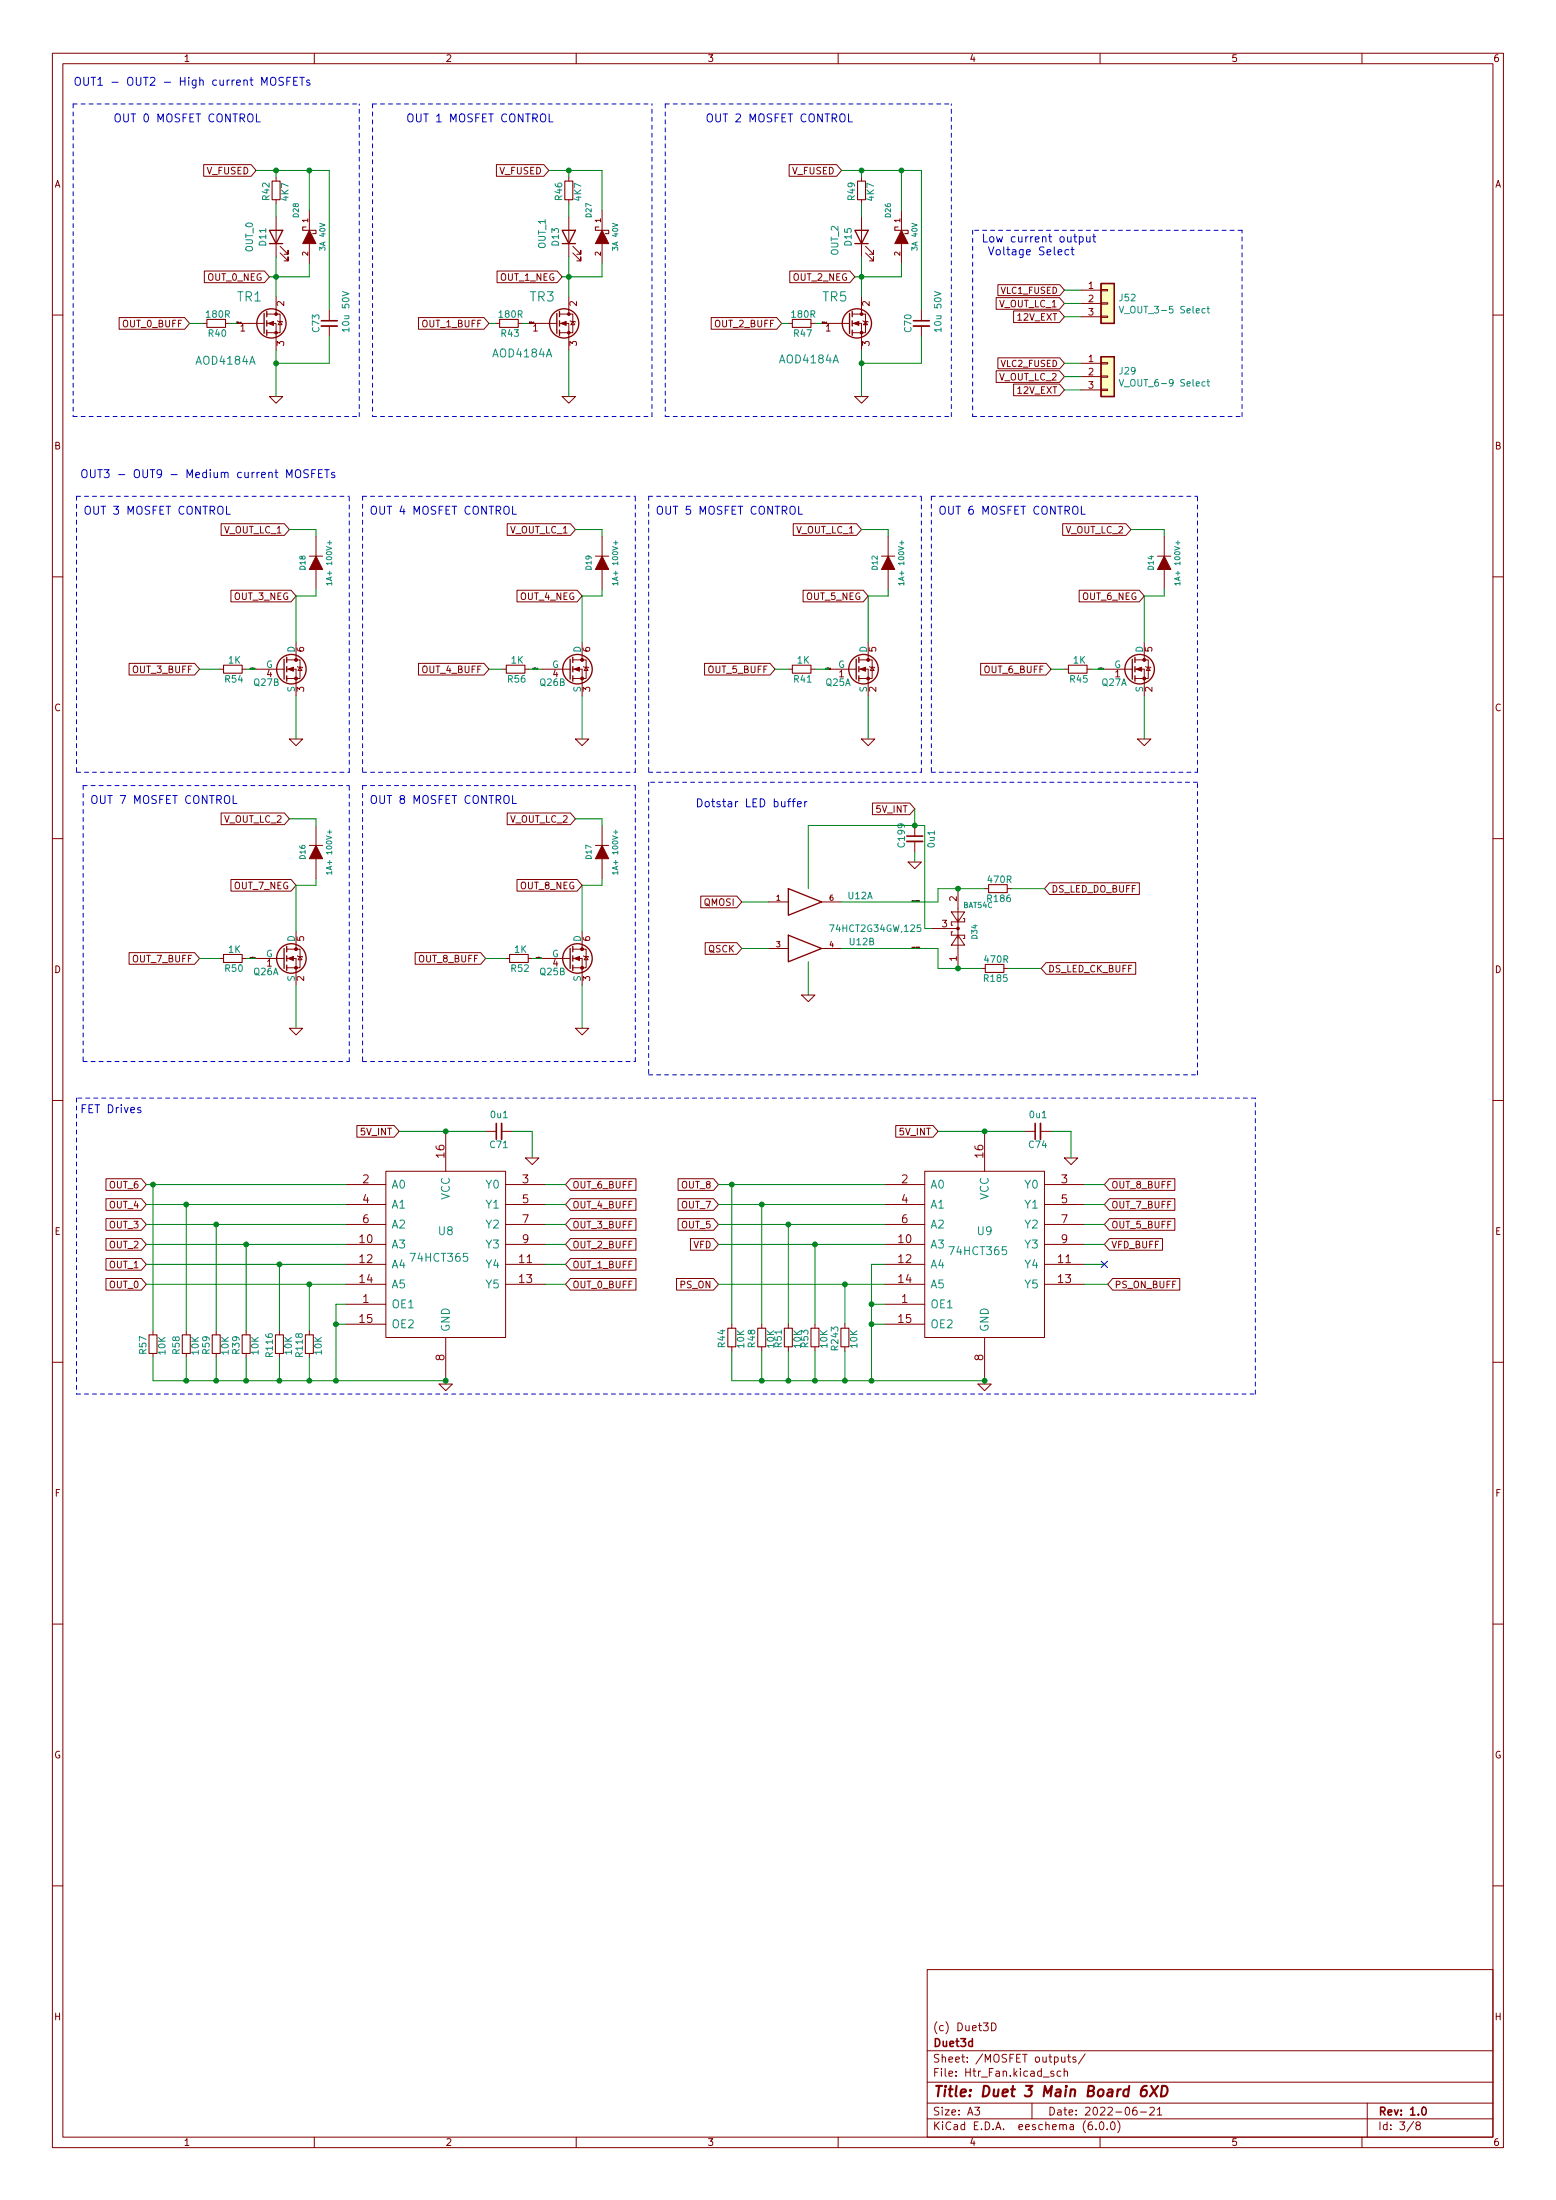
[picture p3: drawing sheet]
<svg xmlns="http://www.w3.org/2000/svg" width="297mm" height="420mm" viewBox="0 0 297 420" stroke-linecap="round" stroke-linejoin="round" font-family="sans-serif">
<g fill="none" stroke="#840000" stroke-width=".19">
<path d="M10 10.2h277v400h-277zM12 12.2h273v396h-273zM60 10.2v2M110 10.2v2M160 10.2v2M210 10.2v2M260 10.2v2M38.9 31.4h9l1 1.2-1 1.1h-9zM52.7 33.8v.8M52.7 38.1v.8M94.8 31.4h9l1 1.2-1 1.1h-9zM108.6 33.8v.8"/>
<path d="M108.6 38.1v.8M150.6 31.4h9.1l1 1.2-1 1.1h-9.1zM164.5 33.8v.8M164.5 38.1v.8M39 51.8h11.5l.9 1.1-.9 1.1h-11.5zM50.9 60h2.6v3.5h-2.6M52.7 41.4v7.7M52.7 56.7v3.3M53.5 48.3l1.5 1.5v-.7v.7h-.8M53.5 47l1.5 1.6v-.8v.8h-.8M59.1 40.2v3.8M59.1 46.5v3.8"/>
<path d="M62.9 59.2v2.1M94.9 51.8h11.5l.9 1.1-.9 1.1h-11.5zM106.8 60h2.5v3.5h-2.5M108.6 41.4v7.7M108.6 56.7v3.3M109.3 48.3l1.6 1.5v-.7v.7h-.8M109.3 47l1.6 1.6v-.8v.8h-.8M114.9 40.2v3.8M114.9 46.5v3.8M150.8 51.8h11.4l1 1.1-1 1.1h-11.4zM162.7 60h2.5v3.5h-2.5M164.5 41.4v7.7"/>
<path d="M164.5 56.7v3.3M165.2 48.3l1.6 1.5v-.7v.7h-.8M165.2 47l1.6 1.6v-.8v.8h-.8M172.1 40.2v3.8M172.1 46.5v3.8M175.9 59.2v2.1M190.2 56.8h12l1 1.2-1 1.1h-12zM190.5 54.4h11.8l.9 1-.9 1.1h-11.8zM193.5 59.4h8.7l1 1.1-1 1.1h-8.7zM206.4 55.4h3.8M206.4 58h3.8M210.2 57.8h1.3v.3h-1.3z"/>
<path d="M210.2 55.3h1.3v.2h-1.3zM10 60.2h2M22.7 60.7h12.5l1 1.1-1 1.1h-12.5zM38.7 61.8h.8M43.1 61.8h.7M45.1 61.8h5.3M50.9 61.8h1.8v5M51.4 75.7h2.6l-1.3 1.3zM53 61.3l1 .2M53.5 61.4l.3 .6h-.7zM62.9 62.3v2M79.9 60.7h12.5l.9 1.1-.9 1.1h-12.5z"/>
<path d="M94.6 61.8h.8M98.9 61.8h.8M101 61.8h5.3M106.8 61.8h1.8v5M107.3 75.7h2.6l-1.3 1.3zM108.8 61.3l1.1 .2M109.3 61.4l.4 .6h-.7zM135.8 60.7h12.5l.9 1.1-.9 1.1h-12.5zM150.5 61.8h.8M154.8 61.8h.8M156.8 61.8h5.4M162.7 61.8h1.8v5"/>
<path d="M163.2 75.7h2.5l-1.2 1.3zM164.7 61.3l1 .2M165.2 61.4l.4 .6h-.8zM175.9 62.3v2M190.2 70.8h12l1 1.1-1 1.1h-12zM190.5 68.3h11.8l.9 1.1-.9 1h-11.8zM193.5 73.4h8.7l1 1.1-1 1.1h-8.7zM206.4 60.5h3.8M206.4 69.4h3.8M206.4 71.9h3.8M206.4 74.5h3.8M210.2 60.4h1.3v.2h-1.3z"/>
<path d="M210.2 74.3h1.3v.3h-1.3zM210.2 71.8h1.3v.3h-1.3zM210.2 69.3h1.3v.2h-1.3zM285 60.2h2M10 110.2h2M42.2 100h12.1l.9 1.1-.9 1.1h-12.1zM44.1 112.7h11.5l.9 1.1-.9 1.1h-11.5zM59.1 106.2h2.5M60.3 102.4v3.8M60.3 108.8v3.8M96.8 100h12.1l1 1.1-1 1.1h-12.1zM98.7 112.7h11.5l.9 1.1-.9 1.1h-11.5z"/>
<path d="M113.7 106.2h2.5M114.9 102.4v3.8M114.9 108.8v3.8M151.4 100h12.1l1 1.1-1 1.1h-12.1zM153.3 112.7h11.5l.9 1.1-.9 1.1h-11.5zM168.3 106.2h2.5M169.5 102.4v3.8M169.5 108.8v3.8M202.9 100h12l1 1.1-1 1.1h-12zM206 112.7h11.5l.9 1.1-.9 1.1h-11.5zM221 106.2h2.5M222.2 102.4v3.8"/>
<path d="M222.2 108.8v3.8M285 110.2h2M24.6 126.7h12.5l1 1.1-1 1.1h-12.5zM41.9 127.8h.8M46.2 127.8h.8M48.9 127.8h5.1M54 127.8h.2M54.7 127.8h1.8v5.1M54.7 126h1.8M56.5 126h.8v3.6h-2.6M56.5 122.7v3.3M56.8 127.3l1 .3"/>
<path d="M57.3 127.4l.4 .7h-.8zM79.9 126.7h12.5l.9 1.1-.9 1.1h-12.5zM95.9 127.8h.7M100.2 127.8h.8M103.5 127.8h5.1M108.6 127.8h.2M109.3 127.8h1.8v5.1M109.3 126h1.8M111.1 126h.8v3.6h-2.6M111.1 122.7v3.3M111.4 127.3l1 .3M111.9 127.4l.4 .7h-.8z"/>
<path d="M134.5 126.7h12.5l1 1.1-1 1.1h-12.5zM150.5 127.8h.8M154.8 127.8h.8M158.1 127.8h5.1M163.2 127.8h.2M164 127.8h1.7v5.1M164 126h1.7M165.7 126h.8v3.6h-2.5M165.7 122.7v3.3M166 127.3l1 .3M166.5 127.4l.4 .7h-.8zM187.2 126.7h12.5l1 1.1-1 1.1h-12.5z"/>
<path d="M203.2 127.8h.8M207.5 127.8h.8M210.8 127.8h5.1M216 127.8h.2M216.7 127.8h1.7v5.1M216.7 126h1.7M218.4 126h.8v3.6h-2.5M218.4 122.7v3.3M218.7 127.3l1 .3M219.2 127.4l.4 .7h-.8zM42.2 155.3h12.1l.9 1.1-.9 1.1h-12.1zM55.2 141.1h2.6l-1.3 1.3z"/>
<path d="M60.3 157.6v3.9M96.8 155.3h12.1l1 1.1-1 1.1h-12.1zM109.9 141.1h2.5l-1.3 1.3zM114.9 157.6v3.9M164.5 141.1h2.5l-1.3 1.3zM166.6 153.4h7.1l.9 1.1-.9 1.1h-7.1zM174.6 157.6v2.1M217.2 141.1h2.5l-1.3 1.3zM10 160.2h2M44.1 168h11.5l.9 1.1-.9 1.1h-11.5zM56.5 178v3.3M59.1 161.5h2.5"/>
<path d="M60.3 164v3.8M98.7 168h11.5l.9 1.1-.9 1.1h-11.5zM111.1 178v3.3M113.7 161.5h2.5M114.9 164v3.8M133.8 171.1h6.9l.9 1.2-.9 1.1h-6.9zM146.7 172.3h3.8M156.8 172.3h3.9M173.4 164.6h2.5l-1.3 1.3zM174.6 160.7v2M177.8 177.3h5.1M181.6 174.2h2.5l-1.2 1.9z"/>
<path d="M181.9 178h-.3v.6h2.5v.6h-.2M182.9 178.6l1.2 1.9h-2.5zM182.9 169.7v15.3M183.9 175.4h.2v.7h-2.5v.6h.3M188 169.7h.7M192.3 169.7h.7M200.3 168.6h17.2v2.2h-17.2l-.9-1.1zM285 160.2h2M24.6 181.9h12.5l1 1.1-1 1.2h-12.5zM41.9 183h.8M46.2 183h.8M48.9 183h5.1"/>
<path d="M54 183h.2M54.7 183h1.8v5.1M54.7 181.3h1.8M55.2 196.4h2.6l-1.3 1.3zM56.5 181.3h.8v3.5h-2.6M56.8 182.5l1 .3M57.3 182.7l.4 .6h-.8zM79.3 181.9h12.5l.9 1.1-.9 1.2h-12.5zM96.5 183h.8M100.8 183h.8M103.5 183h5.1M108.6 183h.2"/>
<path d="M109.3 183h1.8v5.1M109.3 181.3h1.8M109.9 196.4h2.5l-1.3 1.3zM111.1 181.3h.8v3.5h-2.6M111.4 182.5l1 .3M111.9 182.7l.4 .6h-.8zM134.6 180h6.1l.9 1.1-.9 1.2h-6.1zM146.7 181.1h3.8M153 190h2.6l-1.3 1.3zM156.8 181.1h3.9M187.3 185h.8M191.6 185h.8"/>
<path d="M199.7 183.8h17.1v2.3h-17.1l-.9-1.1zM10 210.2h2M68.1 215h7.1l1 1.1-1 1.1h-7.1zM85.1 216.1v7.6M92.7 216.1h2M95.8 216.1h2M171 215h7.1l1 1.1-1 1.1h-7.1zM188 216.1v7.6M195.6 216.1h2M198.6 216.1h2.1M285 210.2h2M20.2 232.7h6.8l.9 1.1-.9 1.2h-6.8z"/>
<path d="M20.2 236.5h6.8l.9 1.2-.9 1.1h-6.8zM20.2 228.9h6.8l.9 1.1-.9 1.2h-6.8zM20.2 225.1h6.8l.9 1.1-.9 1.1h-6.8zM66 237.7h7.7M66 226.2h7.7M66 230h7.7M66 233.8h7.7M73.7 223.7h22.8v31.7h-22.8zM96.5 237.7h7.6M96.5 226.2h7.6M96.5 230h7.6M96.5 233.8h7.6"/>
<path d="M100.3 221.1h2.6l-1.3 1.3zM108.9 225.1h12.5v2.2h-12.5l-1-1.1zM108.9 228.9h12.5v2.3h-12.5l-1-1.2zM108.9 236.5h12.5v2.3h-12.5l-1-1.1zM108.9 232.7h12.5v2.3h-12.5l-1-1.2zM129.4 232.7h6.8l1 1.1-1 1.2h-6.8zM129.4 225.1h6.8l1 1.1-1 1.1h-6.8zM129.4 228.9h6.8l1 1.1-1 1.2h-6.8zM131.8 236.5h4.4l1 1.2-1 1.1h-4.4zM168.9 237.7h7.6M168.9 226.2h7.6M168.9 230h7.6"/>
<path d="M168.9 233.8h7.6M176.5 223.7h22.9v31.7h-22.9zM199.4 237.7h7.6M199.4 226.2h7.6M199.4 230h7.6M199.4 233.8h7.6M203.2 221.1h2.5l-1.2 1.3zM211.8 236.5h10.1v2.3h-10.1l-1-1.1zM211.8 232.7h12.5v2.3h-12.5l-1-1.2zM211.8 225.1h12.5v2.2h-12.5l-1-1.1zM211.8 228.9h12.5v2.3h-12.5l-1-1.2zM20.2 244.2h6.8l.9 1.1-.9 1.1h-6.8z"/>
<path d="M20.2 240.4h6.8l.9 1.1-.9 1.1h-6.8zM29.2 254.2v.7M29.2 258.5v.7M35.6 254.2v.7M35.6 258.5v.7M41.3 254.2v.7M41.3 258.5v.7M47 254.2v.7M47 258.5v.7M53.3 254.2v.7M53.3 258.5v.7M59.1 254.2v.7"/>
<path d="M59.1 258.5v.7M66 249.1h7.7M66 241.5h7.7M66 245.3h7.7M66 252.9h7.7M85.1 255.4v7.7M96.5 241.5h7.6M96.5 245.3h7.6M108.9 240.4h12.5v2.2h-12.5l-1-1.1zM108.9 244.2h12.5v2.2h-12.5l-1-1.1zM129.1 244.2h7.1l1 1.1-1 1.1h-7.1zM139.7 252.9v.8"/>
<path d="M139.7 257.2v.8M145.4 252.9v.8M145.4 257.2v.8M150.5 252.9v.8M150.5 257.2v.8M155.6 252.9v.8M155.6 257.2v.8M161.3 252.9v.8M161.3 257.2v.8M168.9 249.1h7.6M168.9 241.5h7.6M168.9 245.3h7.6"/>
<path d="M168.9 252.9h7.6M188 255.4v7.7M199.4 241.5h7.6M199.4 245.3h7.6M212.4 244.2h12.8v2.2h-12.8l-.9-1.1zM10 260.2h2M83.8 264.3h2.6l-1.3 1.3zM186.7 264.3h2.5l-1.2 1.3zM285 260.2h2M10 310.2h2M285 310.2h2M10 360.2h2"/>
<path d="M177 376.2h108v32h-108zM285 360.2h2M177 397.7h108M177 391.7h108M189.3 386.3a.76 .76 0 0 1 .9 .8 .76 .76 0 0 1-.9 .7zM201.1 395.6l-.3-.1-.2 .3v.2l.5 .1v.4h-.5M202.5 395.6l-.4-.1-.3 .3 .1 .7h.6M202.6 392.8l.1 1h.4l.2-.1M203.1 395.7l.3-.2 .3 .1 .1 .9M203.1 395v1.5M203.3 392.8v1M203.8 392.8h.6"/>
<path d="M204 392.3v1.3l.4 .2M205.4 392.9l-.4-.1-.2 .3 .1 .2 .5 .1v.4h-.6M207.1 392.3l-1.2 1.9M60 408.2v2M110 408.2v2M160 408.2v2M177 404.7h108M177 401.7h108M186.1 402.4h.9l-.5 .6 .4 .2v.6l-.2 .1-.6-.1M197 401.7v3M208.4 405.2a.59 .59 0 0 0-.7 .7v.6l.2 .2h.4l.2-.1 .1-.5-.2-.2-.4-.1-.3 .3M209.2 406.6v.1"/>
<path d="M210 408.2v2M210.1 405.3l.1-.1a.8 .8 0 0 1 .5 .8 .8 .8 0 0 1-.5 .7 1 1 0 0 1-.1-1.4zM211.4 406.6v.1M212.1 405.4l.3-.2a.8 .8 0 0 1 .5 .8 .8 .8 0 0 1-.5 .7l-.3-.1-.1-.4zM213.4 405a1.72 1.72 0 0 1 0 2.3M216.9 402.4a.59 .59 0 0 0-.7 .7v.6l.2 .2h.4l.2-.1 .1-.5-.2-.2-.4-.1-.3 .3M217.7 403.4h1.2M219.5 402.6l.6-.2 .2 .2 .1 .3-1 1h1M220.9 402.9l.5-.5v1.5M220.9 403.9h.9M260 408.2v2M261 401.7v6.5"/>
<path d="M269.9 405.2l-1.3 1.9M270.6 405.9l-.3-.3 .1-.2 .2-.2 .4 .1 .2 .2-.1 .2-.7 .3-.1 .2v.3l.3 .2h.4l.2-.2-.1-.5-.2-.1"/>
</g>
<path d="M61.3 61.3h3.1M174.4 61.3h3M173.1 159.7h3M94.7 214.5v3.1M197.6 214.5v3.1M271.6 402.5l.2-.1a.8 .8 0 0 1 .5 .8 .8 .8 0 0 1-.5 .7 1 1 0 0 1-.2-1.4z" fill="none" stroke="#840000" stroke-width=".3"/>
<path d="M218.9 398.4a.91 .91 0 0 0-1.1 .8v.8l.1 .3a.66 .66 0 0 0 1-.3l.1-.5-.2-.3a.66 .66 0 0 0-1 .3M219.8 398.4l1 2M221.1 398.4l-1.6 2M221.9 398.4a.96 .96 0 0 1 1 .5 .96 .96 0 0 1-.3 1.2l-.5 .3h-.5z" fill="none" stroke="#840000" stroke-width=".4"/>
<g fill="none" stroke="#840000" stroke-width=".2">
<path d="M51.9 34.6h1.6v3.5h-1.6zM107.8 34.6h1.5v3.5h-1.5zM163.7 34.6h1.5v3.5h-1.5zM58.4 43.3h-.6v.7h2.5v.6h-.6M114.3 43.3h-.6v.7h2.5v.6h-.6M171.4 43.3h-.6v.7h2.6v.6h-.7M39.5 61h3.6v1.5h-3.6zM95.4 61h3.5v1.5h-3.5zM151.3 61h3.5v1.5h-3.5zM42.7 127h3.5v1.6h-3.5zM96.6 127h3.6v1.6h-3.6zM151.3 127h3.5v1.6h-3.5z"/>
<path d="M204 127h3.5v1.6h-3.5zM188.7 169h3.6v1.5h-3.6zM42.7 182.3h3.5v1.5h-3.5zM97.3 182.3h3.5v1.5h-3.5zM188.1 184.2h3.5v1.5h-3.5zM28.4 254.9h1.6v3.6h-1.6zM34.8 254.9h1.5v3.6h-1.5zM40.5 254.9h1.5v3.6h-1.5zM46.2 254.9h1.6v3.6h-1.6zM52.6 254.9h1.5v3.6h-1.5zM58.3 254.9h1.5v3.6h-1.5zM138.9 253.7h1.6v3.5h-1.6z"/>
<path d="M144.7 253.7h1.5v3.5h-1.5zM149.7 253.7h1.6v3.5h-1.6zM154.8 253.7h1.5v3.5h-1.5zM160.5 253.7h1.6v3.5h-1.6z"/>
</g>
<g fill="none" stroke="#840000" stroke-width=".25">
<path d="M50.4 59.9v3.8M50.9 59.5v1M51.4 44h2.6l-1.3 2.5zM51.4 46.5h2.6M106.3 59.9v3.8M106.8 59.5v1M107.3 44h2.6l-1.3 2.5zM107.3 46.5h2.6M162.2 59.9v3.8M162.7 59.5v1M163.2 44h2.5l-1.2 2.5zM163.2 46.5h2.5"/>
<path d="M210.2 54.1h2.5v7.7h-2.5zM50.9 61.3v1M50.9 63v1.1M106.8 61.3v1M106.8 63v1.1M162.7 61.3v1M162.7 63v1.1M210.2 68.1h2.5v7.6h-2.5zM54.2 125.9v3.8M54.7 125.5v1M54.7 127.3v1M54.7 129.1v1"/>
<path d="M108.8 125.9v3.8M109.3 125.5v1M109.3 127.3v1M109.3 129.1v1M163.4 125.9v3.8M164 125.5v1M164 127.3v1M164 129.1v1M216.2 125.9v3.8M216.7 125.5v1M216.7 127.3v1M216.7 129.1v1"/>
<path d="M150.5 169.7l6.3 2.6-6.3 2.5zM150.5 178.6l6.3 2.5-6.3 2.6zM54.2 181.1v3.9M54.7 180.8v1M54.7 182.5v1.1M54.7 184.3v1M108.8 181.1v3.9M109.3 180.8v1M109.3 182.5v1.1M109.3 184.3v1"/>
<circle cx="51.8" cy="61.8" r="2.79"/>
<circle cx="107.7" cy="61.8" r="2.79"/>
<circle cx="163.6" cy="61.8" r="2.79"/>
<circle cx="55.6" cy="127.8" r="2.82"/>
<circle cx="110.2" cy="127.8" r="2.82"/>
<circle cx="164.8" cy="127.8" r="2.82"/>
<circle cx="217.6" cy="127.8" r="2.82"/>
<circle cx="55.6" cy="183" r="2.82"/>
<circle cx="110.2" cy="183" r="2.82"/>
</g>
<g fill="#840000" stroke="#840000" stroke-width=".19">
<path d="M216.9 127.8l1-.4v.8z"/>
<path d="M222.2 106.2l1.3 2.6h-2.5z"/>
<path d="M60.3 106.2l1.3 2.6h-2.5z"/>
<path d="M55 127.8l1-.4v.8z"/>
<path d="M164.2 127.8l1-.4v.8z"/>
<path d="M114.9 161.5l1.3 2.5h-2.5z"/>
<path d="M169.5 106.2l1.3 2.6h-2.5z"/>
<path d="M60.3 161.5l1.3 2.5h-2.5z"/>
<path d="M107.1 61.8l1-.4v.7z"/>
<path d="M114.9 44l1.3 2.5h-2.5z"/>
<path d="M109.6 183l1-.3v.7z"/>
<path d="M109.6 127.8l1-.4v.8z"/>
<path d="M114.9 106.2l1.3 2.6h-2.5z"/>
<path d="M51.2 61.8l1-.4v.7z"/>
<path d="M172.1 44l1.3 2.5h-2.6z"/>
<path d="M59.1 44l1.2 2.5h-2.5z"/>
<path d="M162.9 61.8l1.1-.4v.7z"/>
<path d="M55 183l1-.3v.7z"/>
<circle cx="218.4" cy="129.6" r=".28"/>
<circle cx="218.4" cy="126" r=".28"/>
<circle cx="56.5" cy="129.6" r=".28"/>
<circle cx="56.5" cy="126" r=".28"/>
<circle cx="165.7" cy="129.6" r=".28"/>
<circle cx="165.7" cy="126" r=".28"/>
<circle cx="108.6" cy="63.5" r=".25"/>
<circle cx="108.6" cy="60" r=".25"/>
<circle cx="111.1" cy="184.8" r=".28"/>
<circle cx="111.1" cy="181.3" r=".28"/>
<circle cx="111.1" cy="129.6" r=".28"/>
<circle cx="111.1" cy="126" r=".28"/>
<circle cx="182.9" cy="177.3" r=".25"/>
<circle cx="52.7" cy="63.5" r=".25"/>
<circle cx="52.7" cy="60" r=".25"/>
<circle cx="164.5" cy="63.5" r=".25"/>
<circle cx="164.5" cy="60" r=".25"/>
<circle cx="56.5" cy="184.8" r=".28"/>
<circle cx="56.5" cy="181.3" r=".28"/>
</g>
<g fill="none" stroke="#008484" stroke-width=".19">
<path d="M65.3 55.7l1.3 .4-1.3 .4M178.4 55.7l1.2 .4-1.2 .4M213.7 58.5l.4 1.3 .4-1.3M230.4 58.9h.5M230.6 58.5v1.1l.3 .2M213.7 72.5l.4 1.2 .4-1.2M230.4 72.9h.5M230.6 72.5v1.1l.3 .1M62.9 103.3v.8M63.3 111.5h-1l.3 .2M63.3 111.2v.5M117.5 103.3v.8"/>
<path d="M117.9 111.5h-1l.3 .2M117.9 111.2v.5M172.2 103.3v.8M172.5 111.5h-1l.3 .2M172.5 111.2v.5M224.9 103.3v.8M225.2 111.5h-1l.3 .2M225.2 111.2v.5M62.9 158.5v.8M117.5 158.5v.8M63.3 166.7h-1l.3 .3M63.3 166.4v.6"/>
<path d="M117.9 166.7h-1l.3 .3M117.9 166.4v.6"/>
</g>
<path d="M61.3 62.3h3.1M174.4 62.3h3M173.1 160.7h3M95.8 214.5v3.1M198.6 214.5v3.1" fill="none" stroke="#840000" stroke-width=".33"/>
<g fill="#ffffc2" stroke="#ffffc2" stroke-width=".19">
<path d="M210.2 54.1h2.5v7.7h-2.5z"/>
<path d="M210.2 68.1h2.5v7.6h-2.5z"/>
</g>
<path d="M48.7 127.7l-.1-.1v.2M102.6 127.7v-.1v.2M158.5 127.7l-.1-.1v.2M210.6 127.7l-.1-.1v.2M175.4 172.2l.1-.2 .1 .2M48.7 183l-.1-.1v.2M103.3 183l-.1-.1v.2M175.4 181l.1-.1h-.1l.1 .2v-.1" fill="none" stroke="#000" stroke-width=".19"/>
<g fill="none" stroke="#0000c2" stroke-width=".19">
<path d="M51.7 15a.51 .51 0 0 1 .6-.2 .51 .51 0 0 1 .4 .5v.5a.51 .51 0 0 1-.6 .5 .51 .51 0 0 1-.5-.5zM54.1 14.8h-.6l-.3 .3 .2 .3 .6 .3v.4l-.2 .2-.6-.1M54.8 15.5h.5M55.5 14.8h-.7v1.5M56.1 15.5h.5M56.8 14.8h-.7v1.5h.7M57.2 14.8h.9M57.7 14.8v1.5M59.1 15.4l-.3-.1-.3 .2 .1 .2 .5 .2v.3h-.6M49 21.8v1.5h.7M104.8 21.8v1.5h.8M162 21.8v1.5h.7"/>
<path d="M202 48.2l.7-.2-.1-.3h-.4l-.2 .2 .1 .7h.5M204 47.7h-.4l-.3 .3 .1 .6h.6M204.5 47.7h.5M204.7 47.2v1.3l.3 .2M206.1 45.3l.4-.1 .3 .3-.2 .7h-.5M206.1 45.2v1.5M207.4 45.2l.1 1h.4l.2-.1M208.1 45.2v1M208.6 45.2h.6M208.8 44.7v1.3l.4 .2M43.2 96.7v1.5h.8M56.5 89.9a.51 .51 0 0 1 .5-.2 .51 .51 0 0 1 .4 .5v.5a.51 .51 0 0 1-.5 .5 .51 .51 0 0 1-.5-.5z"/>
<path d="M58.9 89.8l-.6-.1-.3 .3 .1 .4 .7 .2v.5l-.2 .1h-.6M59.5 90.4h.5M60.2 89.7h-.7v1.5M60.8 90.4h.5M61.5 89.7h-.7v1.5h.7M62 89.7h.9M62.4 89.7v1.5M63.9 90.3l-.4-.1-.2 .2 .1 .2 .5 .2v.4h-.6M97.8 96.7v1.5h.8M152.5 96.7v1.5h.7M206.4 96.7v1.5h.8M44.5 151.9v1.6h.7"/>
<path d="M97.8 151.9v1.6h.8M151.2 153.1h.6M151.8 152.6l-.4 .2v1.3M152.2 153.6l.8-.2-.1-.3h-.4l-.3 .2 .1 .7h.6M153.6 153.1v1M154.1 153.1h-.3l-.2 .3M26.9 211.6l-.4-.1-.2 .2v.2l.6 .2v.3h-.6"/>
</g>
<g fill="none" stroke="#0000c2" stroke-width=".19" stroke-dasharray=".8 .8">
<path d="M14 19.9v59.6M14 19.9h54.6M71.1 19.9v59.6M71.1 19.9h53.4M127 19.9v59.6M127 19.9h54.6M185.7 44v35.5M237.1 44h-51.4M14 79.5h54.6M68.6 79.5v-59.6M71.1 79.5h53.4M124.5 79.5v-59.6"/>
<path d="M127 79.5h54.6M181.6 79.5v-59.6M185.7 79.5h51.4M237.1 79.5v-35.5M14.6 94.8v52.7M14.6 94.8h52.1M69.2 94.8v52.7M69.2 94.8h52.1M123.8 94.8v52.7M123.8 94.8h52.1M177.8 94.8v52.7M177.8 94.8h50.8"/>
<path d="M14.6 147.5h52.1M15.9 150v52.7M15.9 150h50.8M66.7 147.5v-52.7M69.2 147.5h52.1M69.2 150v52.7M69.2 150h52.1M121.3 147.5v-52.7M123.8 147.5h52.1M123.8 149.4v55.9M175.9 147.5v-52.7M177.8 147.5h50.8"/>
<path d="M228.6 147.5v-52.7M228.6 149.4h-104.8M14.6 209.7v56.5M15.9 202.7h50.8M66.7 202.7v-52.7M69.2 202.7h52.1M121.3 202.7v-52.7M123.8 205.3h104.8M228.6 205.3v-55.9M239.6 209.7h-225M14.6 266.2h225M239.6 266.2v-56.5"/>
</g>
<g fill="none" stroke="#008400" stroke-width=".19">
<path d="M48.9 32.6h14v26.6M52.7 32.6v1.2M52.7 38.9v2.5M59.1 32.6v7.6M104.8 32.6h10.1v7.6M108.6 32.6v1.2M108.6 38.9v2.5M160.7 32.6h15.2v26.6M164.5 32.6v1.2M164.5 38.9v2.5M172.1 32.6v7.6M52.7 49.1v7.6"/>
<path d="M59.1 50.3v2.6h-7.7M108.6 49.1v7.6M114.9 50.3v2.6h-7.6M164.5 49.1v7.6M172.1 50.3v2.6h-8.9M203.2 55.4h3.2M203.2 58h3.2M36.2 61.8h2.5M43.8 61.8h1.3M52.7 66.8v8.9M62.9 64.3v5.1h-10.2M93.3 61.8h1.3"/>
<path d="M99.7 61.8h1.3M108.6 66.8v8.9M149.2 61.8h1.3M155.6 61.8h1.2M164.5 66.8v8.9M175.9 64.3v5.1h-11.4M203.2 74.5h3.2M203.2 60.5h3.2M203.2 69.4h3.2M203.2 71.9h3.2M55.2 101.1h5.1v1.3M60.3 112.6v1.2h-3.8v8.9"/>
<path d="M109.9 101.1h5v1.3M114.9 112.6v1.2h-3.8v8.9M164.5 101.1h5v1.3M169.5 112.6v1.2h-3.8v8.9M215.9 101.1h6.3v1.3M222.2 112.6v1.2h-3.8v8.9M38.1 127.8h3.8M47 127.8h1.9M56.5 132.9v8.2M93.3 127.8h2.6M101 127.8h2.5M111.1 132.9v8.2"/>
<path d="M148 127.8h2.5M155.6 127.8h2.5M165.7 132.9v8.2M200.7 127.8h2.5M208.3 127.8h2.5M218.4 132.9v8.2M55.2 156.4h5.1v1.2M109.9 156.4h5v1.2M174.6 154.5v3.1M60.3 167.8v1.3h-3.8v8.9M114.9 167.8v1.3h-3.8v8.9M141.6 172.3h5.1"/>
<path d="M154.3 169.7v-12.1h22.2v19.7h1.3M174.6 162.7v1.9M188 169.7h-8.9v2.6h-18.4M193 169.7h6.4M38.1 183h3.8M47 183h1.9M56.5 188.1v8.3M92.7 183h3.8M101.6 183h1.9M111.1 188.1v8.3M141.6 181.1h5.1M154.3 183.7v6.3"/>
<path d="M160.7 181.1h18.4v3.9h8.2M192.4 185h6.4M76.2 216.1h16.5M97.8 216.1h3.8v5M179.1 216.1h16.5M200.7 216.1h3.8v5M27.9 226.2h38.1M27.9 230h38.1M27.9 233.8h38.1M27.9 237.7h38.1M29.2 226.2v28M35.6 230v24.2"/>
<path d="M41.3 233.8v20.4M47 237.7v16.5M104.1 226.2h3.8M104.1 230h3.8M104.1 233.8h3.8M104.1 237.7h3.8M137.2 226.2h31.7M137.2 230h31.7M137.2 233.8h31.7M137.2 237.7h31.7M139.7 226.2v26.7M145.4 230v22.9"/>
<path d="M150.5 233.8v19.1M155.6 237.7v15.2M207 226.2h3.8M207 230h3.8M207 233.8h3.8M207 237.7h3.8M27.9 245.3h38.1M27.9 241.5h38.1M29.2 259.2v4.5h55.9M35.6 259.2v4.5M41.3 259.2v4.5M47 259.2v4.5"/>
<path d="M53.3 241.5v12.7M53.3 259.2v4.5M59.1 245.3v8.9M59.1 259.2v4.5M64.1 252.9h1.9M66 249.1h-1.9v14.6M104.1 245.3h3.8M104.1 241.5h3.8M137.2 245.3h31.7M139.7 258v5.7h48.3M145.4 258v5.7M150.5 258v5.7"/>
<path d="M155.6 258v5.7M161.3 245.3v7.6M161.3 258v5.7M166.4 249.1h2.5M166.4 252.9h2.5M168.9 241.5h-2.5v22.2M207 245.3h4.5M207 241.5h3.8M85.1 263.1v1.2M188 263.1v1.2"/>
</g>
<path d="M210.2 240.9l1.2 1.2M211.4 240.9l-1.2 1.2" fill="none" stroke="#000084" stroke-width=".19"/>
<g fill="#008400" stroke="#008400" stroke-width=".19">
<circle cx="188" cy="216.1" r=".46"/>
<circle cx="188" cy="263.7" r=".46"/>
<circle cx="47" cy="237.7" r=".46"/>
<circle cx="41.3" cy="233.8" r=".46"/>
<circle cx="35.6" cy="230" r=".46"/>
<circle cx="29.2" cy="226.2" r=".46"/>
<circle cx="155.6" cy="263.7" r=".46"/>
<circle cx="150.5" cy="263.7" r=".46"/>
<circle cx="145.4" cy="263.7" r=".46"/>
<circle cx="150.5" cy="233.8" r=".46"/>
<circle cx="145.4" cy="230" r=".46"/>
<circle cx="139.7" cy="226.2" r=".46"/>
<circle cx="85.1" cy="216.1" r=".46"/>
<circle cx="64.1" cy="263.7" r=".46"/>
<circle cx="64.1" cy="252.9" r=".46"/>
<circle cx="85.1" cy="263.7" r=".46"/>
<circle cx="182.9" cy="185" r=".46"/>
<circle cx="41.3" cy="263.7" r=".46"/>
<circle cx="47" cy="263.7" r=".46"/>
<circle cx="53.3" cy="263.7" r=".46"/>
<circle cx="53.3" cy="241.5" r=".46"/>
<circle cx="59.1" cy="245.3" r=".46"/>
<circle cx="59.1" cy="263.7" r=".46"/>
<circle cx="35.6" cy="263.7" r=".46"/>
<circle cx="166.4" cy="263.7" r=".46"/>
<circle cx="161.3" cy="245.3" r=".46"/>
<circle cx="166.4" cy="252.9" r=".46"/>
<circle cx="166.4" cy="249.1" r=".46"/>
<circle cx="155.6" cy="237.7" r=".46"/>
<circle cx="161.3" cy="263.7" r=".46"/>
<circle cx="52.7" cy="69.4" r=".46"/>
<circle cx="52.7" cy="52.9" r=".46"/>
<circle cx="164.5" cy="69.4" r=".46"/>
<circle cx="108.6" cy="32.6" r=".46"/>
<circle cx="108.6" cy="52.9" r=".46"/>
<circle cx="182.9" cy="169.7" r=".46"/>
<circle cx="174.6" cy="157.6" r=".46"/>
<circle cx="172.1" cy="32.6" r=".46"/>
<circle cx="164.5" cy="32.6" r=".46"/>
<circle cx="164.5" cy="52.9" r=".46"/>
<circle cx="59.1" cy="32.6" r=".46"/>
<circle cx="52.7" cy="32.6" r=".46"/>
</g>
<text font-size="2.8" fill="#840000" x="178" y="400.5">Title: Duet 3 Main Board 6XD</text>
<g font-size="2.5" fill="#008484">
<text x="45.3" y="57.6">TR1</text>
<text x="101.2" y="57.6">TR3</text>
<text x="157" y="57.6">TR5</text>
</g>
<g font-size="2.1" fill="#0000c2">
<text x="14" y="16.4">OUT1 - OUT2 - High current MOSFETs</text>
<text x="21.6" y="23.4">OUT 0 MOSFET CONTROL</text>
<text x="77.5" y="23.4">OUT 1 MOSFET CONTROL</text>
<text x="134.6" y="23.4">OUT 2 MOSFET CONTROL</text>
<text x="187.3" y="46.3">Low current output</text>
<text x="187.9" y="48.8">Voltage Select</text>
<text x="15.2" y="91.3">OUT3 - OUT9 - Medium current MOSFETs</text>
<text x="15.9" y="98.3">OUT 3 MOSFET CONTROL</text>
<text x="70.5" y="98.3">OUT 4 MOSFET CONTROL</text>
<text x="125.1" y="98.3">OUT 5 MOSFET CONTROL</text>
<text x="179.1" y="98.3">OUT 6 MOSFET CONTROL</text>
<text x="17.1" y="153.5">OUT 7 MOSFET CONTROL</text>
<text x="70.5" y="153.5">OUT 8 MOSFET CONTROL</text>
<text x="132.7" y="154.2">Dotstar LED buffer</text>
<text x="15.2" y="212.6">FET Drives</text>
</g>
<g font-size="2.1" fill="#008484">
<text x="37.6" y="69.6">AOD4184A</text>
<text x="94.2" y="68.2">AOD4184A</text>
<text x="148.9" y="69.4">AOD4184A</text>
<text x="74.7" y="227">A0</text>
<text x="92.9" y="227">Y0</text>
<text x="177.5" y="227">A0</text>
<text x="195.8" y="227">Y0</text>
<text x="74.7" y="230.8">A1</text>
<text x="85.9" y="229.2" transform="rotate(-90 85.9 229.2)">VCC</text>
<text x="92.9" y="230.8">Y1</text>
<text x="177.5" y="230.8">A1</text>
<text x="188.7" y="229.2" transform="rotate(-90 188.7 229.2)">VCC</text>
<text x="195.8" y="230.8">Y1</text>
<text x="74.7" y="238.4">A3</text>
<text x="74.7" y="234.6">A2</text>
<text x="83.7" y="235.9">U8</text>
<text x="92.9" y="234.6">Y2</text>
<text x="92.9" y="238.4">Y3</text>
<text x="177.5" y="238.4">A3</text>
<text x="177.5" y="234.6">A2</text>
<text x="181.6" y="239.7">74HCT365</text>
<text x="186.6" y="235.9">U9</text>
<text x="195.8" y="234.6">Y2</text>
<text x="195.8" y="238.4">Y3</text>
<text x="74.7" y="242.2">A4</text>
<text x="78.7" y="241">74HCT365</text>
<text x="92.9" y="242.2">Y4</text>
<text x="177.5" y="242.2">A4</text>
<text x="195.8" y="242.2">Y4</text>
<text x="74.7" y="249.9">OE1</text>
<text x="74.7" y="246">A5</text>
<text x="92.9" y="246">Y5</text>
<text x="177.5" y="249.9">OE1</text>
<text x="177.5" y="246">A5</text>
<text x="195.8" y="246">Y5</text>
<text x="74.7" y="253.7">OE2</text>
<text x="85.9" y="254.4" transform="rotate(-90 85.9 254.4)">GND</text>
<text x="177.5" y="253.7">OE2</text>
<text x="188.7" y="254.4" transform="rotate(-90 188.7 254.4)">GND</text>
</g>
<g font-size="2.1" fill="#840000">
<text x="84.8" y="221.1" transform="rotate(-90 84.8 221.1)">16</text>
<text x="187.7" y="221.1" transform="rotate(-90 187.7 221.1)">16</text>
<text x="69.3" y="226">2</text>
<text x="99.7" y="226">3</text>
<text x="172.1" y="226">2</text>
<text x="202.6" y="226">3</text>
<text x="69.3" y="229.8">4</text>
<text x="69.3" y="233.6">6</text>
<text x="99.7" y="229.8">5</text>
<text x="99.7" y="233.6">7</text>
<text x="172.1" y="229.8">4</text>
<text x="172.1" y="233.6">6</text>
<text x="202.6" y="229.8">5</text>
<text x="202.6" y="233.6">7</text>
<text x="68.7" y="237.4">10</text>
<text x="99.7" y="237.4">9</text>
<text x="171.5" y="237.4">10</text>
<text x="202.6" y="237.4">9</text>
<text x="68.7" y="241.2">12</text>
<text x="68.7" y="245">14</text>
<text x="99.1" y="241.2">11</text>
<text x="99.1" y="245">13</text>
<text x="171.5" y="241.2">12</text>
<text x="171.5" y="245">14</text>
<text x="202" y="241.2">11</text>
<text x="202" y="245">13</text>
<text x="69.3" y="248.8">1</text>
<text x="172.1" y="248.8">1</text>
<text x="68.7" y="252.6">15</text>
<text x="171.5" y="252.6">15</text>
<text x="84.8" y="259.8" transform="rotate(-90 84.8 259.8)">8</text>
<text x="187.7" y="259.8" transform="rotate(-90 187.7 259.8)">8</text>
<text x="178" y="387.9">(c) Duet3D</text>
<text x="178" y="393.9">Sheet: /MOSFET outputs/</text>
<text x="178" y="390.9">Duet3d</text>
<text x="178" y="396.6">File: Htr_Fan.kicad_sch</text>
<text x="178" y="406.8">KiCad E.D.A. eeschema (6.0.0)</text>
<text x="178" y="404">Size: A3</text>
<text x="200" y="404">Date: 2022-06-21</text>
<text x="263" y="404">Rev: 1.0</text>
<text x="263" y="406.8">Id: 3/8</text>
</g>
<g font-size="1.8" fill="#840000">
<text x="35" y="11.8">1</text>
<text x="85" y="11.8">2</text>
<text x="135" y="11.8">3</text>
<text x="185" y="11.8">4</text>
<text x="235" y="11.8">5</text>
<text x="285" y="11.8">6</text>
<text x="10.3" y="35.8">A</text>
<text x="39.5" y="33.3">V_FUSED</text>
<text x="95.3" y="33.3">V_FUSED</text>
<text x="151.2" y="33.3">V_FUSED</text>
<text x="285.3" y="35.8">A</text>
<text x="39.6" y="53.6">OUT_0_NEG</text>
<text x="95.5" y="53.6">OUT_1_NEG</text>
<text x="151.4" y="53.6">OUT_2_NEG</text>
<text x="54.2" y="58.4" transform="rotate(-90 54.2 58.4)">2</text>
<text x="110.1" y="58.4" transform="rotate(-90 110.1 58.4)">2</text>
<text x="166" y="58.4" transform="rotate(-90 166 58.4)">2</text>
<text x="190.7" y="58.7">V_OUT_LC_1</text>
<text x="207.8" y="55.2">1</text>
<text x="207.8" y="57.7">2</text>
<text x="23.5" y="62.5">OUT_0_BUFF</text>
<text x="45.9" y="63.3">1</text>
<text x="80.7" y="62.5">OUT_1_BUFF</text>
<text x="101.7" y="63.3">1</text>
<text x="136.6" y="62.5">OUT_2_BUFF</text>
<text x="157.6" y="63.3">1</text>
<text x="194.4" y="61.2">12V_EXT</text>
<text x="207.8" y="60.2">3</text>
<text x="54.2" y="66.1" transform="rotate(-90 54.2 66.1)">3</text>
<text x="110.1" y="66.1" transform="rotate(-90 110.1 66.1)">3</text>
<text x="166" y="66.1" transform="rotate(-90 166 66.1)">3</text>
<text x="207.8" y="69.1">1</text>
<text x="207.8" y="71.7">2</text>
<text x="190.7" y="72.7">V_OUT_LC_2</text>
<text x="194.4" y="75.2">12V_EXT</text>
<text x="207.8" y="74.2">3</text>
<text x="10.3" y="85.8">B</text>
<text x="285.3" y="85.8">B</text>
<text x="42.8" y="101.9">V_OUT_LC_1</text>
<text x="97.4" y="101.9">V_OUT_LC_1</text>
<text x="152" y="101.9">V_OUT_LC_1</text>
<text x="203.4" y="101.9">V_OUT_LC_2</text>
<text x="44.7" y="114.6">OUT_3_NEG</text>
<text x="99.3" y="114.6">OUT_4_NEG</text>
<text x="153.9" y="114.6">OUT_5_NEG</text>
<text x="206.7" y="114.6">OUT_6_NEG</text>
<text x="58" y="124.5" transform="rotate(-90 58 124.5)">6</text>
<text x="112.6" y="124.5" transform="rotate(-90 112.6 124.5)">6</text>
<text x="167.3" y="124.5" transform="rotate(-90 167.3 124.5)">5</text>
<text x="220" y="124.5" transform="rotate(-90 220 124.5)">5</text>
<text x="25.4" y="128.5">OUT_3_BUFF</text>
<text x="50.9" y="129.3">4</text>
<text x="80.7" y="128.5">OUT_4_BUFF</text>
<text x="105.6" y="129.3">4</text>
<text x="135.3" y="128.5">OUT_5_BUFF</text>
<text x="160.2" y="129.3">1</text>
<text x="188" y="128.5">OUT_6_BUFF</text>
<text x="212.9" y="129.3">1</text>
<text x="10.3" y="135.8">C</text>
<text x="58" y="132.1" transform="rotate(-90 58 132.1)">3</text>
<text x="112.6" y="132.1" transform="rotate(-90 112.6 132.1)">3</text>
<text x="167.3" y="132.1" transform="rotate(-90 167.3 132.1)">2</text>
<text x="220" y="132.1" transform="rotate(-90 220 132.1)">2</text>
<text x="285.3" y="135.8">C</text>
<text x="167.4" y="155.2">5V_INT</text>
<text x="42.8" y="157.1">V_OUT_LC_2</text>
<text x="97.4" y="157.1">V_OUT_LC_2</text>
<text x="44.7" y="169.8">OUT_7_NEG</text>
<text x="99.3" y="169.8">OUT_8_NEG</text>
<text x="134.4" y="173">QMOSI</text>
<text x="182.6" y="172.1" transform="rotate(-90 182.6 172.1)">2</text>
<text x="200.7" y="170.4">DS_LED_DO_BUFF</text>
<text x="58" y="179.7" transform="rotate(-90 58 179.7)">5</text>
<text x="112.6" y="179.7" transform="rotate(-90 112.6 179.7)">6</text>
<text x="179.8" y="177.1">3</text>
<text x="10.3" y="185.8">D</text>
<text x="25.4" y="183.8">OUT_7_BUFF</text>
<text x="50.9" y="184.6">1</text>
<text x="80" y="183.8">OUT_8_BUFF</text>
<text x="105.6" y="184.6">4</text>
<text x="135.2" y="181.9">QSCK</text>
<text x="182.6" y="183.5" transform="rotate(-90 182.6 183.5)">1</text>
<text x="200" y="185.7">DS_LED_CK_BUFF</text>
<text x="285.3" y="185.8">D</text>
<text x="58" y="187.4" transform="rotate(-90 58 187.4)">2</text>
<text x="112.6" y="187.4" transform="rotate(-90 112.6 187.4)">3</text>
<text x="68.9" y="216.8">5V_INT</text>
<text x="171.8" y="216.8">5V_INT</text>
<text x="21" y="227">OUT_6</text>
<text x="109.2" y="227">OUT_6_BUFF</text>
<text x="130.2" y="227">OUT_8</text>
<text x="212.1" y="227">OUT_8_BUFF</text>
<text x="21" y="230.8">OUT_4</text>
<text x="109.2" y="230.8">OUT_4_BUFF</text>
<text x="130.2" y="230.8">OUT_7</text>
<text x="212.1" y="230.8">OUT_7_BUFF</text>
<text x="10.4" y="235.8">E</text>
<text x="21" y="234.6">OUT_3</text>
<text x="21" y="238.4">OUT_2</text>
<text x="109.2" y="238.4">OUT_2_BUFF</text>
<text x="109.2" y="234.6">OUT_3_BUFF</text>
<text x="130.2" y="234.6">OUT_5</text>
<text x="132.4" y="238.4">VFD</text>
<text x="212.1" y="238.4">VFD_BUFF</text>
<text x="212.1" y="234.6">OUT_5_BUFF</text>
<text x="285.4" y="235.8">E</text>
<text x="21" y="242.2">OUT_1</text>
<text x="109.2" y="242.2">OUT_1_BUFF</text>
<text x="21" y="246">OUT_0</text>
<text x="109.2" y="246">OUT_0_BUFF</text>
<text x="129.9" y="246">PS_ON</text>
<text x="212.7" y="246">PS_ON_BUFF</text>
<text x="10.4" y="285.8">F</text>
<text x="285.5" y="285.8">F</text>
<text x="10.3" y="335.8">G</text>
<text x="285.3" y="335.8">G</text>
<text x="10.3" y="385.8">H</text>
<text x="285.3" y="385.8">H</text>
<text x="35" y="409.8">1</text>
<text x="85" y="409.8">2</text>
<text x="135" y="409.8">3</text>
<text x="185" y="409.8">4</text>
<text x="235" y="409.8">5</text>
<text x="285" y="409.8">6</text>
</g>
<g font-size="1.8" fill="#008484">
<text x="51.4" y="38.2" transform="rotate(-90 51.4 38.2)">R42</text>
<text x="55.1" y="38.3" transform="rotate(-90 55.1 38.3)">4K7</text>
<text x="107.3" y="38.2" transform="rotate(-90 107.3 38.2)">R46</text>
<text x="110.9" y="38.3" transform="rotate(-90 110.9 38.3)">4K7</text>
<text x="163.2" y="38.2" transform="rotate(-90 163.2 38.2)">R49</text>
<text x="166.8" y="38.3" transform="rotate(-90 166.8 38.3)">4K7</text>
<text x="50.8" y="46.9" transform="rotate(-90 50.8 46.9)">D11</text>
<text x="104.1" y="47.5" transform="rotate(-90 104.1 47.5)">OUT_1</text>
<text x="106.7" y="46.9" transform="rotate(-90 106.7 46.9)">D13</text>
<text x="162.6" y="46.9" transform="rotate(-90 162.6 46.9)">D15</text>
<text x="48.3" y="48.1" transform="rotate(-90 48.3 48.1)">OUT_0</text>
<text x="160" y="48.7" transform="rotate(-90 160 48.7)">OUT_2</text>
<text x="213.8" y="57.5">J52</text>
<text x="214.7" y="59.8">V_OUT_3-5 Select</text>
<text x="39.5" y="60.7">180R</text>
<text x="39.9" y="64.3">R40</text>
<text x="61" y="63.4" transform="rotate(-90 61 63.4)">C73</text>
<text x="66.7" y="62.9" transform="rotate(-90 66.7 62.9)">10u 50V</text>
<text x="95.3" y="60.7">180R</text>
<text x="95.7" y="64.3">R43</text>
<text x="151.2" y="60.7">180R</text>
<text x="151.6" y="64.3">R47</text>
<text x="174" y="63.4" transform="rotate(-90 174 63.4)">C70</text>
<text x="179.7" y="62.9" transform="rotate(-90 179.7 62.9)">10u 50V</text>
<text x="213.8" y="71.5">J29</text>
<text x="214.7" y="73.8">V_OUT_6-9 Select</text>
<text x="56.3" y="124.6" transform="rotate(-90 56.3 124.6)">D</text>
<text x="110.9" y="124.6" transform="rotate(-90 110.9 124.6)">D</text>
<text x="165.5" y="124.6" transform="rotate(-90 165.5 124.6)">D</text>
<text x="218.2" y="124.6" transform="rotate(-90 218.2 124.6)">D</text>
<text x="43" y="130.3">R54</text>
<text x="43.6" y="126.7">1K</text>
<text x="48.5" y="131">Q27B</text>
<text x="50.7" y="127.6">G</text>
<text x="97" y="130.3">R56</text>
<text x="97.6" y="126.7">1K</text>
<text x="103.1" y="131">Q26B</text>
<text x="105.4" y="127.6">G</text>
<text x="151.6" y="130.3">R41</text>
<text x="152.2" y="126.7">1K</text>
<text x="157.7" y="131">Q25A</text>
<text x="160" y="127.6">G</text>
<text x="204.3" y="130.3">R45</text>
<text x="204.9" y="126.7">1K</text>
<text x="210.4" y="131">Q27A</text>
<text x="212.7" y="127.6">G</text>
<text x="56.3" y="132.2" transform="rotate(-90 56.3 132.2)">S</text>
<text x="110.9" y="132.2" transform="rotate(-90 110.9 132.2)">S</text>
<text x="165.5" y="132.2" transform="rotate(-90 165.5 132.2)">S</text>
<text x="218.2" y="132.2" transform="rotate(-90 218.2 132.2)">S</text>
<text x="172.7" y="161.7" transform="rotate(-90 172.7 161.7)">C199</text>
<text x="178.4" y="161.8" transform="rotate(-90 178.4 161.8)">0u1</text>
<text x="161.9" y="171.7">U12A</text>
<text x="188.6" y="172.3">R186</text>
<text x="188.7" y="168.6">470R</text>
<text x="56.3" y="179.9" transform="rotate(-90 56.3 179.9)">D</text>
<text x="110.9" y="179.9" transform="rotate(-90 110.9 179.9)">D</text>
<text x="158.9" y="178">74HCT2G34GW,125</text>
<text x="43" y="185.6">R50</text>
<text x="43.6" y="182">1K</text>
<text x="50.7" y="182.8">G</text>
<text x="97.6" y="185.6">R52</text>
<text x="98.2" y="182">1K</text>
<text x="105.4" y="182.8">G</text>
<text x="162.3" y="180.5">U12B</text>
<text x="188.1" y="183.9">470R</text>
<text x="48.4" y="186.2">Q26A</text>
<text x="56.3" y="187.4" transform="rotate(-90 56.3 187.4)">S</text>
<text x="103.1" y="186.2">Q25B</text>
<text x="110.9" y="187.4" transform="rotate(-90 110.9 187.4)">S</text>
<text x="188" y="187.5">R185</text>
<text x="93.8" y="213.5">0u1</text>
<text x="196.6" y="213.5">0u1</text>
<text x="93.6" y="219.2">C71</text>
<text x="196.5" y="219.2">C74</text>
<text x="138.4" y="257.3" transform="rotate(-90 138.4 257.3)">R44</text>
<text x="142.1" y="257.4" transform="rotate(-90 142.1 257.4)">10K</text>
<text x="144.1" y="257.3" transform="rotate(-90 144.1 257.3)">R48</text>
<text x="147.8" y="257.4" transform="rotate(-90 147.8 257.4)">10K</text>
<text x="149.2" y="257.3" transform="rotate(-90 149.2 257.3)">R51</text>
<text x="152.9" y="257.4" transform="rotate(-90 152.9 257.4)">10K</text>
<text x="154.3" y="257.3" transform="rotate(-90 154.3 257.3)">R53</text>
<text x="157.9" y="257.4" transform="rotate(-90 157.9 257.4)">10K</text>
<text x="160" y="257.8" transform="rotate(-90 160 257.8)">R243</text>
<text x="163.7" y="257.4" transform="rotate(-90 163.7 257.4)">10K</text>
<text x="27.9" y="258.5" transform="rotate(-90 27.9 258.5)">R57</text>
<text x="31.6" y="258.6" transform="rotate(-90 31.6 258.6)">10K</text>
<text x="34.3" y="258.5" transform="rotate(-90 34.3 258.5)">R58</text>
<text x="37.9" y="258.6" transform="rotate(-90 37.9 258.6)">10K</text>
<text x="40" y="258.5" transform="rotate(-90 40 258.5)">R59</text>
<text x="43.6" y="258.6" transform="rotate(-90 43.6 258.6)">10K</text>
<text x="45.7" y="258.5" transform="rotate(-90 45.7 258.5)">R39</text>
<text x="49.4" y="258.6" transform="rotate(-90 49.4 258.6)">10K</text>
<text x="52.1" y="259" transform="rotate(-90 52.1 259)">R116</text>
<text x="55.7" y="258.6" transform="rotate(-90 55.7 258.6)">10K</text>
<text x="57.8" y="259" transform="rotate(-90 57.8 259)">R118</text>
<text x="61.4" y="258.6" transform="rotate(-90 61.4 258.6)">10K</text>
</g>
<g font-size="1.7" fill="#840000">
<text x="191.2" y="56.1">VLC1_FUSED</text>
<text x="191.2" y="70.1">VLC2_FUSED</text>
</g>
<g font-size="1.4" fill="#008484">
<text x="57" y="41.5" transform="rotate(-90 57 41.5)">D28</text>
<text x="112.9" y="41.5" transform="rotate(-90 112.9 41.5)">D27</text>
<text x="170.1" y="41.5" transform="rotate(-90 170.1 41.5)">D26</text>
<text x="62.1" y="47.6" transform="rotate(-90 62.1 47.6)">3A 40V</text>
<text x="118" y="47.6" transform="rotate(-90 118 47.6)">3A 40V</text>
<text x="175.1" y="47.6" transform="rotate(-90 175.1 47.6)">3A 40V</text>
<text x="58.3" y="108.8" transform="rotate(-90 58.3 108.8)">D18</text>
<text x="63.4" y="111.1" transform="rotate(-90 63.4 111.1)">1A+ 100V+</text>
<text x="112.9" y="108.8" transform="rotate(-90 112.9 108.8)">D19</text>
<text x="118" y="111.1" transform="rotate(-90 118 111.1)">1A+ 100V+</text>
<text x="167.5" y="108.8" transform="rotate(-90 167.5 108.8)">D12</text>
<text x="172.6" y="111.1" transform="rotate(-90 172.6 111.1)">1A+ 100V+</text>
<text x="220.2" y="108.8" transform="rotate(-90 220.2 108.8)">D14</text>
<text x="225.3" y="111.1" transform="rotate(-90 225.3 111.1)">1A+ 100V+</text>
<text x="58.3" y="164" transform="rotate(-90 58.3 164)">D16</text>
<text x="63.4" y="166.3" transform="rotate(-90 63.4 166.3)">1A+ 100V+</text>
<text x="112.9" y="164" transform="rotate(-90 112.9 164)">D17</text>
<text x="118" y="166.3" transform="rotate(-90 118 166.3)">1A+ 100V+</text>
<text x="183.9" y="173.4">BAT54C</text>
<text x="186.6" y="179.3" transform="rotate(-90 186.6 179.3)">D34</text>
</g>
<g font-size="1.4" fill="#840000">
<text x="58.8" y="42.5" transform="rotate(-90 58.8 42.5)">1</text>
<text x="114.7" y="42.5" transform="rotate(-90 114.7 42.5)">1</text>
<text x="171.8" y="42.5" transform="rotate(-90 171.8 42.5)">1</text>
<text x="58.8" y="48.8" transform="rotate(-90 58.8 48.8)">2</text>
<text x="114.7" y="48.8" transform="rotate(-90 114.7 48.8)">2</text>
<text x="171.8" y="48.8" transform="rotate(-90 171.8 48.8)">2</text>
<text x="148.2" y="172">1</text>
<text x="158.4" y="172">6</text>
<text x="148.2" y="180.9">3</text>
<text x="158.4" y="180.9">4</text>
</g>
<g font-size=".3">
<text x="45.1" y="61.7">TR1_G</text>
<text x="101" y="61.7">TR3_G</text>
<text x="156.8" y="61.7">TR5_G</text>
<text x="47.6" y="127.8">out3_g</text>
<text x="101.6" y="127.8">out4_g</text>
<text x="157.5" y="127.8">out5_g</text>
<text x="209.5" y="127.8">out6_g</text>
<text x="174" y="172.2">U12_OUTA</text>
<text x="47.6" y="183">out7_g</text>
<text x="102.2" y="183">out8_g</text>
<text x="174" y="181.1">U12_OUTB</text>
</g>
</svg>
